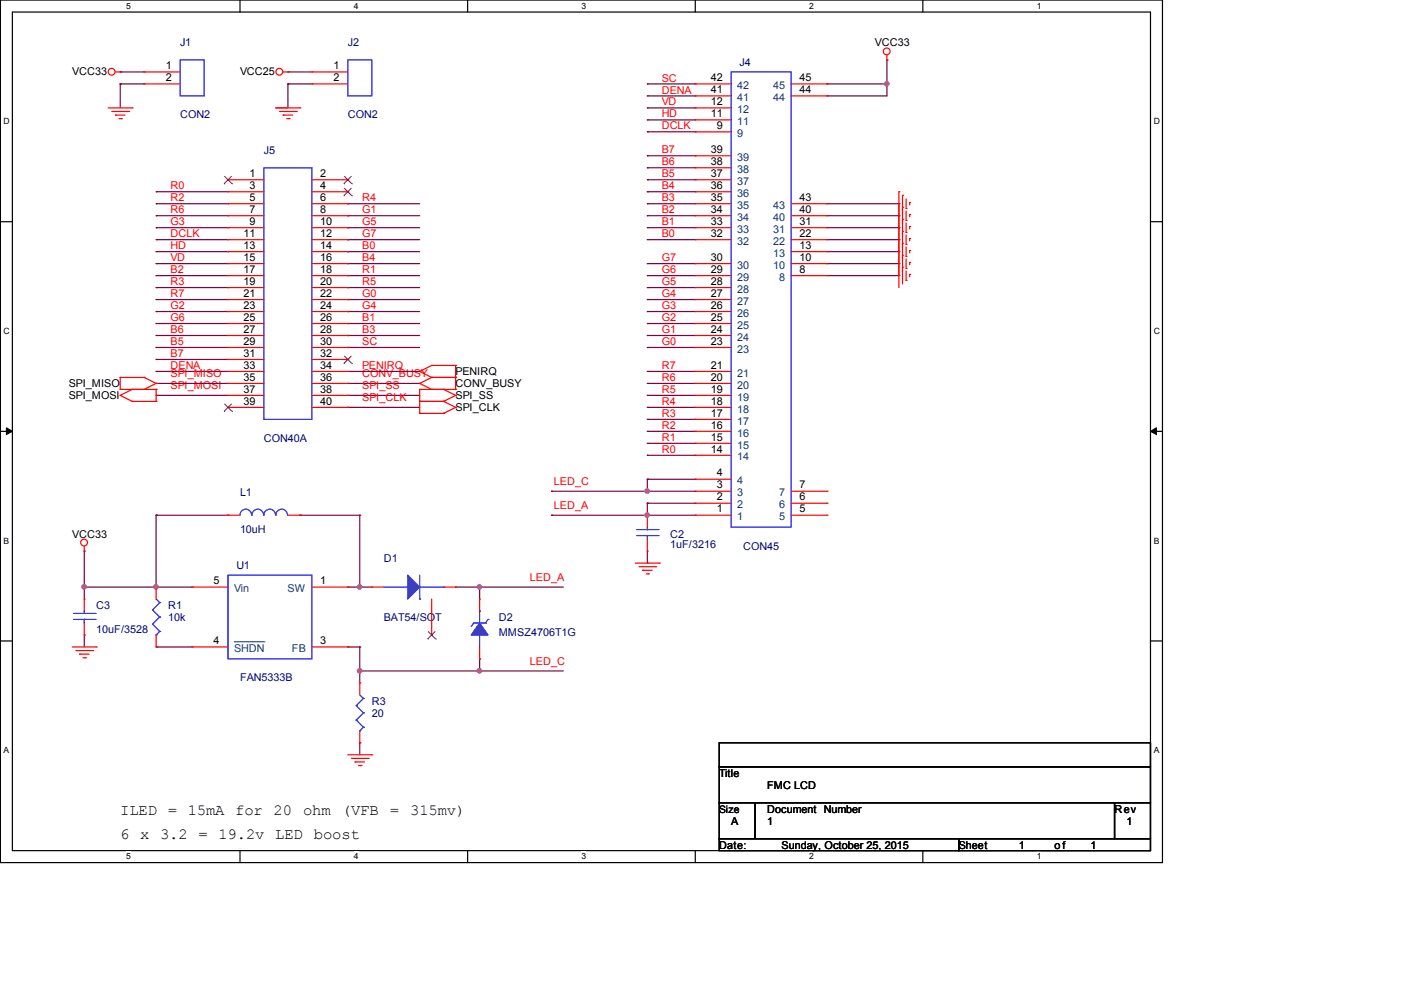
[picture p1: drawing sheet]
<svg xmlns="http://www.w3.org/2000/svg" width="297mm" height="210mm" viewBox="0 0 297 210" stroke-linecap="round" stroke-linejoin="round" font-family="sans-serif">
<path d="M.1 0h246.4v182.9h-246.4zM2.6 2.6h241.3v177.8h-241.3z" fill="none" stroke="#000" stroke-width=".25"/>
<g fill="#fff">
<path d="M26.8 .3h.9v1.9h-.9z"/>
<path d="M26.8 180.6h.9v2h-.9z"/>
</g>
<path d="M50.9 0v2.6M50.9 180.4v2.5" fill="none" stroke="#000" stroke-width=".25"/>
<g fill="#fff">
<path d="M75 .3h.9v1.9h-.9z"/>
<path d="M75 180.6h.9v2h-.9z"/>
</g>
<path d="M99.1 0v2.6M99.1 180.4v2.5" fill="none" stroke="#000" stroke-width=".25"/>
<g fill="#fff">
<path d="M123.3 .3h.9v1.9h-.9z"/>
<path d="M123.3 180.6h.9v2h-.9z"/>
</g>
<path d="M147.4 0v2.6M147.4 180.4v2.5" fill="none" stroke="#000" stroke-width=".25"/>
<g fill="#fff">
<path d="M171.5 .3h1v1.9h-1z"/>
<path d="M171.5 180.6h1v2h-1z"/>
</g>
<path d="M195.7 0v2.6M195.7 180.4v2.5" fill="none" stroke="#000" stroke-width=".25"/>
<g fill="#fff">
<path d="M219.8 .3h.9v1.9h-.9z"/>
<path d="M219.8 180.6h.9v2h-.9z"/>
<path d="M.8 24.7h1.1v2h-1.1z"/>
<path d="M244.6 24.7h1.2v2h-1.2z"/>
<path d="M.8 69.2h1.1v1.9h-1.1z"/>
<path d="M244.6 69.2h1.2v1.9h-1.2z"/>
</g>
<path d="M.1 47h2.5M243.9 47h2.6" fill="none" stroke="#000" stroke-width=".25"/>
<g fill="#fff">
<path d="M.8 113.6h1.1v2h-1.1z"/>
<path d="M244.6 113.6h1.1v2h-1.1z"/>
</g>
<path d="M.1 91.5h2.5M243.9 91.5h2.6" fill="none" stroke="#000" stroke-width=".25"/>
<path d="M1.4 90.7l1.2 .8-1.2 .6zM243.9 91.5l1.3-.8v1.4z" fill="#000" stroke="#000" stroke-width=".21"/>
<g fill="#fff">
<path d="M.8 158.1h1v1.9h-1z"/>
<path d="M244.6 158.1h1v1.9h-1z"/>
</g>
<path d="M.1 135.9h2.5M243.9 135.9h2.6M152.5 157.5h91.4v5.1h-91.4zM152.5 162.6h91.4v7.6h-91.4zM152.5 170.2h7.6v7.6h-7.6zM152.5 177.8h50.8v2.6h-50.8zM160.1 170.2h76.2v7.6h-76.2zM203.3 177.8h40.6v2.6h-40.6zM236.3 170.2h7.6v7.6h-7.6z" fill="none" stroke="#000" stroke-width=".25"/>
<g fill="none" stroke="#800040" stroke-width=".25">
<path d="M25.5 17.8h.1M25.5 15.3h.1M25.5 17.8h5.1M25.5 17.8v5.1M25.5 15.3h5.1M61 17.8h.1M61 15.3h.1M61 17.8h5.1M61 17.8v5.1h-2.5M61 15.3h5.1M137.2 17.8h.1M137.2 17.8h10.2"/>
<path d="M175.3 17.8h.1M175.3 17.8h12.7M188 12.7h.1M188 17.8h.1M188 12.7v7.6h-12.7M58.5 22.9h.1M137.2 20.3h.1M137.2 33h.1M137.2 35.6h.1M137.2 38.1h.1M137.2 22.9h.1M137.2 25.4h.1"/>
<path d="M137.2 28h.1M137.2 20.3h10.2M137.2 33h10.2M137.2 35.6h10.2M137.2 38.1h10.2M137.2 22.9h10.2M137.2 25.4h10.2M137.2 28h10.2M175.3 20.3h.1M33.1 58.4h.1M33.1 55.9h.1M33.1 53.4h.1"/>
<path d="M33.1 50.8h.1M33.1 43.2h.1M33.1 48.3h.1M33.1 45.7h.1M33.1 40.7h.1M33.1 43.2h15.2M33.1 50.8h15.2M33.1 45.7h15.2M33.1 40.7h15.2M33.1 48.3h15.2M33.1 58.4h15.2M33.1 55.9h15.2"/>
<path d="M33.1 53.4h15.2M73.7 55.9h.1M73.7 58.4h.1M73.7 53.4h.1M73.7 50.8h.1M73.7 48.3h.1M73.7 45.7h.1M73.7 43.2h.1M73.7 43.2h15.3M73.7 50.8h15.3M73.7 45.7h15.3M73.7 48.3h15.3"/>
<path d="M73.7 58.4h15.3M73.7 55.9h15.3M73.7 53.4h15.3M137.2 40.7h.1M137.2 43.2h.1M137.2 45.7h.1M137.2 48.3h.1M137.2 50.8h.1M137.2 58.4h.1M137.2 55.9h.1M137.2 43.2h10.2M137.2 50.8h10.2"/>
<path d="M137.2 45.7h10.2M137.2 40.7h10.2M137.2 48.3h10.2M137.2 58.4h10.2M137.2 55.9h10.2M175.3 43.2h15.3M175.3 50.8h15.3M175.3 45.7h15.3M175.3 48.3h15.3M175.3 58.4h15.3M175.3 55.9h15.3M175.3 53.4h15.3"/>
<path d="M190.6 43.2h.1M190.6 50.8h.1M190.6 45.7h.1M190.6 58.4h.1M190.6 55.9h.1M190.6 53.4h.1M190.6 48.3h.1M33.1 66.1h.1M33.1 76.2h.1M33.1 68.6h.1M33.1 71.1h.1M33.1 63.5h.1"/>
<path d="M33.1 61h.1M33.1 78.8h.1M33.1 73.7h.1M33.1 66.1h15.2M33.1 63.5h15.2M33.1 61h15.2M33.1 73.7h15.2M33.1 71.1h15.2M33.1 68.6h15.2M33.1 78.8h15.2M33.1 76.2h15.2M73.7 61h.1"/>
<path d="M73.7 68.6h.1M73.7 71.1h.1M73.7 73.7h.1M73.7 66.1h.1M73.7 63.5h.1M73.7 66.1h15.3M73.7 63.5h15.3M73.7 61h15.3M73.7 73.7h15.3M73.7 71.1h15.3M73.7 68.6h15.3M73.7 78.8h15.3"/>
<path d="M89 78.8h.1M137.2 66.1h.1M137.2 63.5h.1M137.2 61h.1M137.2 73.7h.1M137.2 71.1h.1M137.2 68.6h.1M137.2 78.8h.1M137.2 66.1h10.2M137.2 63.5h10.2M137.2 61h10.2M137.2 73.7h10.2"/>
<path d="M137.2 71.1h10.2M137.2 68.6h10.2M137.2 78.8h10.2M33.1 83.8h.1M33.1 81.3h.1M33.1 81.3h15.2M33.1 83.8h15.2M73.7 81.3h.1M73.7 83.8h.1M73.7 86.4h.1M73.7 81.3h15.3M73.7 86.4h15.3"/>
<path d="M73.7 83.8h15.3M137.2 81.3h.1M137.2 88.9h.1M137.2 86.4h.1M137.2 83.8h.1M137.2 96.5h.1M137.2 94h.1M137.2 91.5h.1M137.2 81.3h10.2M137.2 88.9h10.2M137.2 86.4h10.2M137.2 83.8h10.2"/>
<path d="M137.2 96.5h10.2M137.2 94h10.2M137.2 91.5h10.2M17.9 116.9h.1M17.9 116.9v10.1M33.1 109.2h.1M33.1 109.2h15.2M33.1 109.2v15.3M63.6 109.2h.1M63.6 109.2h12.7M76.3 109.2h.1M76.3 109.2v15.3"/>
<path d="M116.9 109.2h.1M116.9 104.2h.1M116.9 104.2h30.5M116.9 109.2h30.5M137.2 101.6h.1M137.2 104.2h.1M137.2 106.7h.1M137.2 109.2h.1M137.2 119.4h.1M137.2 101.6h10.2M137.2 106.7h10.2M137.2 101.6v2.6"/>
<path d="M137.2 106.7v2.5M137.2 116.9v2.5M17.9 124.5h.1M17.9 134.6h.1M17.9 124.5h22.8M17.9 134.6v2.6M33.1 124.5h.1M33.1 137.2h.1M33.1 137.2h7.6M73.7 124.5h.1M73.7 137.2h.1M73.7 124.5h5.1"/>
<path d="M73.7 137.2h2.6M76.3 137.2h.1M76.3 124.5h.1M76.3 137.2v7.6M96.6 124.5h.1M96.6 124.5h22.9M101.7 139.7h.1M101.7 124.5h.1M101.7 124.5v2.5M101.7 139.7v2.6M76.3 157.5h.1M76.3 142.3h.1"/>
<path d="M76.3 157.5v2.5M76.3 142.3h43.2M101.7 142.3h.1"/>
</g>
<g fill="#f0f" stroke="#f0f" stroke-width=".25">
<circle cx="188" cy="17.8" r=".47"/>
<circle cx="17.8" cy="124.4" r=".47"/>
<circle cx="101.6" cy="124.4" r=".47"/>
<circle cx="76.2" cy="142.2" r=".47"/>
<circle cx="33.1" cy="124.4" r=".47"/>
<circle cx="76.2" cy="124.4" r=".47"/>
<circle cx="137.2" cy="109.2" r=".47"/>
<circle cx="137.2" cy="104.1" r=".47"/>
<circle cx="101.6" cy="142.2" r=".47"/>
</g>
<g fill="none" stroke="#f00" stroke-width=".25">
<path d="M24.5 15.3h1M25.5 15.3h.1M30.6 15.3h.1M30.6 17.8h.1M30.6 15.3h7.6M30.6 17.8h7.6M60 15.3h1M61 15.3h.1M66.1 15.3h.1M66.1 17.8h.1M66.1 15.3h7.6M66.1 17.8h7.6"/>
<path d="M147.4 17.8h.1M147.4 17.8h7.6M167.7 17.8h7.6M175.3 17.8h.1M188 12.7h.1M188 11.7v1M22.9 22.9h5.1M23.7 23.6h3.6M24.5 24.4h.1M24.5 24.4h2M25.2 25.2h.5M25.7 25.2h.1"/>
<path d="M27.3 23.6h.1M28 22.9h.1M48.3 38.1h.1M48.3 38.1h7.7M58.5 22.9h5.1M59.3 23.6h3.5M60 24.4h.1M60 24.4h2.1M60.8 25.2h.5M61.3 25.2h.1M62.8 23.6h.1M63.6 22.9h.1"/>
<path d="M66.1 38.1h7.6M73.7 38.1h.1M147.4 28h.1M147.4 25.4h.1M147.4 22.9h.1M147.4 38.1h.1M147.4 35.6h.1M147.4 33h.1M147.4 20.3h.1M147.4 22.9h7.6M147.4 38.1h7.6M147.4 28h7.6"/>
<path d="M147.4 25.4h7.6M147.4 35.6h7.6M147.4 33h7.6M147.4 20.3h7.6M167.7 20.3h7.6M175.3 20.3h.1M48.3 40.7h.1M48.3 43.2h.1M48.3 45.7h.1M48.3 48.3h.1M48.3 50.8h.1M48.3 53.4h.1"/>
<path d="M48.3 55.9h.1M48.3 58.4h.1M48.3 40.7h7.7M48.3 43.2h7.7M48.3 45.7h7.7M48.3 48.3h7.7M48.3 50.8h7.7M48.3 53.4h7.7M48.3 55.9h7.7M48.3 58.4h7.7M66.1 40.7h7.6M66.1 43.2h7.6"/>
<path d="M66.1 45.7h7.6M66.1 48.3h7.6M66.1 50.8h7.6M66.1 53.4h7.6M66.1 55.9h7.6M66.1 58.4h7.6M73.7 40.7h.1M73.7 43.2h.1M73.7 45.7h.1M73.7 48.3h.1M73.7 50.8h.1M73.7 53.4h.1"/>
<path d="M73.7 55.9h.1M73.7 58.4h.1M147.4 58.4h.1M147.4 55.9h.1M147.4 50.8h.1M147.4 48.3h.1M147.4 45.7h.1M147.4 43.2h.1M147.4 40.7h.1M147.4 40.7h7.6M147.4 43.2h7.6M147.4 45.7h7.6"/>
<path d="M147.4 48.3h7.6M147.4 50.8h7.6M147.4 55.9h7.6M147.4 58.4h7.6M167.7 43.2h7.6M167.7 45.7h7.6M167.7 48.3h7.6M167.7 50.8h7.6M167.7 53.4h7.6M167.7 55.9h7.6M167.7 58.4h7.6M175.3 58.4h.1"/>
<path d="M175.3 55.9h.1M175.3 53.4h.1M175.3 50.8h.1M175.3 48.3h.1M175.3 45.7h.1M175.3 43.2h.1M190.6 40.7h.1M190.6 43.2h.1M190.6 45.7h.1M190.6 48.3h.1M190.6 50.8h.1M190.6 53.4h.1"/>
<path d="M190.6 55.9h.1M190.6 40.7v20.3M191.3 41.4h.1M191.3 44h.1M191.3 46.5h.1M191.3 49h.1M191.3 51.6h.1M191.3 54.1h.1M191.3 56.7h.1M191.3 41.4v18.8M192.1 44.2h.1M192.1 46.8h.1"/>
<path d="M192.1 49.3h.1M192.1 51.8h.1M192.1 54.4h.1M192.1 56.9h.1M192.1 59.5h.1M192.1 42.2v2M192.1 44.7v2.1M192.1 47.3v2M192.1 49.8v2M192.1 52.3v2.1M192.1 54.9v2M192.1 57.4v2.1"/>
<path d="M192.9 42.9h.1M192.9 45.5h.1M192.9 48h.1M192.9 50.6h.1M192.9 53.1h.1M192.9 55.6h.1M192.9 58.2h.1M192.9 42.9v.5M192.9 45.5v.5M192.9 48v.5M192.9 50.6v.5M192.9 53.1v.5"/>
<path d="M192.9 55.6v.5M192.9 58.2v.5M48.3 61h.1M48.3 63.5h.1M48.3 66.1h.1M48.3 68.6h.1M48.3 71.1h.1M48.3 73.7h.1M48.3 76.2h.1M48.3 78.8h.1M48.3 61h7.7M48.3 63.5h7.7"/>
<path d="M48.3 66.1h7.7M48.3 68.6h7.7M48.3 71.1h7.7M48.3 73.7h7.7M48.3 76.2h7.7M48.3 78.8h7.7M66.1 61h7.6M66.1 63.5h7.6M66.1 66.1h7.6M66.1 68.6h7.6M66.1 71.1h7.6M66.1 73.7h7.6"/>
<path d="M66.1 76.2h7.6M66.1 78.8h7.6M73.7 61h.1M73.7 63.5h.1M73.7 66.1h.1M73.7 68.6h.1M73.7 71.1h.1M73.7 73.7h.1M73.7 76.2h.1M73.7 78.8h.1M89 78.8h.1M89 78.8l2.5 1.2"/>
<path d="M91.5 77.5h.1M91.5 77.5l-2.5 1.3M91.5 77.5h5.1M96.6 77.5h.1M96.6 77.5v5.1M147.4 78.8h.1M147.4 73.7h.1M147.4 71.1h.1M147.4 68.6h.1M147.4 66.1h.1M147.4 63.5h.1M147.4 61h.1"/>
<path d="M147.4 61h7.6M147.4 63.5h7.6M147.4 66.1h7.6M147.4 68.6h7.6M147.4 71.1h7.6M147.4 73.7h7.6M147.4 78.8h7.6M25.5 82.6h.1M25.5 80h.1M25.5 83.8h.1M25.5 80h5.1M25.5 82.6h7.6"/>
<path d="M25.5 80v2.6M25.5 83.8l2.5 1.3M28 82.6h.1M28 85.1h.1M28 85.1h5.1M28 82.6l-2.5 1.2M30.6 82.6h.1M30.6 80h.1M30.6 80l2.5 1.3M33.1 81.3h.1M33.1 82.6h.1M33.1 85.1h.1"/>
<path d="M33.1 81.3l-2.5 1.3M33.1 82.6v2.5M48.3 81.3h.1M48.3 83.8h.1M48.3 86.4h.1M48.3 81.3h7.7M48.3 83.8h7.7M48.3 86.4h7.7M66.1 81.3h7.6M66.1 83.8h7.6M66.1 86.4h7.6M73.7 81.3h.1"/>
<path d="M73.7 83.8h.1M73.7 86.4h.1M89 81.3h.1M89 85.1h.1M89 82.6h.1M89 87.6h.1M89 82.6h7.6M89 81.3l2.5 1.3M89 85.1h5.1M89 82.6v5M89 87.6h5.1M91.5 80h.1"/>
<path d="M91.5 82.6h.1M91.5 80l-2.5 1.3M91.5 80h5.1M94.1 85.1h.1M94.1 82.6h.1M94.1 87.6h.1M94.1 82.6l2.5 1.2M94.1 85.1l2.5 1.3M96.6 80h.1M96.6 82.6h.1M96.6 83.8h.1M96.6 86.4h.1"/>
<path d="M96.6 83.8l-2.5 1.3M96.6 86.4l-2.5 1.2M147.4 96.5h.1M147.4 94h.1M147.4 91.5h.1M147.4 88.9h.1M147.4 86.4h.1M147.4 83.8h.1M147.4 81.3h.1M147.4 81.3h7.6M147.4 83.8h7.6M147.4 86.4h7.6"/>
<path d="M147.4 96.5h7.6M147.4 94h7.6M147.4 91.5h7.6M147.4 88.9h7.6M17.9 116.9h.1M17.9 115.8v1.1M48.3 109.2h.1M48.3 109.2h2.6M61 109.2h2.6M63.6 109.2h.1M134.7 119.4h5.1M137.2 109.2h.1"/>
<path d="M137.2 116.9h.1M137.2 109.2v2.6M137.2 114.3v2.6M139.8 119.4h.1M147.4 109.2h.1M147.4 106.7h.1M147.4 104.2h.1M147.4 101.6h.1M147.4 109.2h7.6M147.4 106.7h7.6M147.4 104.2h7.6M147.4 101.6h7.6"/>
<path d="M167.7 109.2h7.6M167.7 106.7h7.6M167.7 104.2h7.6M175.3 109.2h.1M175.3 106.7h.1M175.3 104.2h.1M15.3 137.2h5.1M16.1 137.9h3.5M16.8 138.7h.1M16.8 138.7h2.1M17.6 139.5h.5M17.9 127h.1"/>
<path d="M17.9 134.6h.1M17.9 127v2.6M17.9 132.1v2.5M18.1 139.5h.1M19.6 137.9h.1M20.4 137.2h.1M33.1 124.5h.1M33.1 137.2h.1M33.1 124.5v2.5M33.1 134.6v2.6M40.7 137.2h.1M40.7 124.5h.1"/>
<path d="M40.7 137.2h7.6M40.7 124.5h7.6M66.1 137.2h7.6M66.1 124.5h7.6M73.7 124.5h.1M73.7 137.2h.1M78.8 124.5h.1M78.8 124.5h2.6M91.5 134.6h.1M91.5 127v7.6M94.1 124.5h2.5M96.6 124.5h.1"/>
<path d="M101.7 139.7h.1M101.7 127h.1M101.7 127v2.6M101.7 137.2v2.5M135.5 120.2h3.5M136.2 120.9h.1M136.2 120.9h2.1M137 121.7h.5M137.5 121.7h.1M139 120.2h.1M76.3 144.8h.1M76.3 157.5h.1"/>
<path d="M76.3 144.8v2.5M76.3 155v2.5M73.7 160h5.1M74.5 160.8h3.6M75.3 161.6h.1M75.3 161.6h2M76 162.3h.5M76.5 162.3h.1M78.1 160.8h.1M78.8 160h.1"/>
<circle cx="23.7" cy="15.2" r=".72"/>
<circle cx="59.2" cy="15.2" r=".72"/>
<circle cx="188" cy="10.9" r=".72"/>
<circle cx="17.8" cy="115" r=".72"/>
</g>
<g fill="none" stroke="#00f" stroke-width=".25">
<path d="M38.2 12.7h5.1v7.6h-5.1zM73.7 12.7h5.1v7.6h-5.1zM155 15.3h12.7v96.5h-12.7zM56 35.6h10.1v53.3h-10.1zM53.3 109.2a1.23 1.23 0 0 0-1.2-1.2 1.23 1.23 0 0 0-1.2 1.2M55.9 109.2a1.23 1.23 0 0 0-1.3-1.2 1.23 1.23 0 0 0-1.2 1.2M58.4 109.2a1.23 1.23 0 0 0-1.2-1.2 1.23 1.23 0 0 0-1.2 1.2M61 109.2a1.23 1.23 0 0 0-1.3-1.2 1.23 1.23 0 0 0-1.2 1.2M135 113.6h4.5M135 112.3h4.5M137.2 112.3h.1M137.2 113.6h.1"/>
<path d="M137.2 111.8v.5M137.2 113.6v.7M139.5 113.6h.1M139.5 112.3h.1M15.6 131.3h4.6M15.6 130.1h4.6M17.9 130.1h.1M17.9 131.3h.1M17.9 129.6v.5M17.9 131.3v.8M20.2 131.3h.1M20.2 130.1h.1"/>
<path d="M32.3 129.3h.1M32.3 132.3h.1M32.3 129.3l1.6 1.5M32.3 132.3l1.6 1.6M33.1 134.6h.1M33.1 127l.8 .8M33.9 127.8h.1M33.9 130.8h.1M33.9 133.9h.1M33.9 127.8l-1.6 1.5M33.9 130.8l-1.6 1.5M33.9 133.9l-.8 .7"/>
<path d="M48.3 121.9h17.8v17.8h-17.8zM81.4 124.5h5M86.4 124.5h.1M89 127h.1M89 121.9v5.1M89 124.5h5.1M94.1 124.5h.1M100.4 132.1h.1M100.4 132.1l-.5 .8M100.4 132.1h2.6M101.7 134.6h.1M101.7 129.6h.1"/>
<path d="M101.7 129.6v2.5M101.7 134.6v2.6M103 132.1h.1M103.5 131.3h.1M103.5 131.3l-.5 .8M75.5 149.6h.1M75.5 152.7h.1M75.5 149.6l1.5 1.5M75.5 152.7l1.5 1.5M76.3 155h.1M76.3 147.3l.7 .8M77 148.1h.1"/>
<path d="M77 151.1h.1M77 154.2h.1M77 148.1l-1.5 1.5M77 151.1l-1.5 1.6M77 154.2l-.7 .8"/>
</g>
<g fill="none" stroke="#804000" stroke-width=".21">
<path d="M47.5 39h.1M47.6 37.4l1.6 1.6M49.1 37.4l-1.6 1.6M49.2 39h.1M72.9 39h.1M73 37.4l1.6 1.6M73 39.9l1.6 1.6M74.5 37.4l-1.6 1.6M74.5 39.9l-1.6 1.6M74.6 39h.1M72.9 41.5h.1M74.6 41.5h.1"/>
<path d="M72.9 77.1h.1M73 75.5l1.6 1.6M74.5 75.5l-1.6 1.6M74.6 77.1h.1M47.5 87.2h.1M47.6 85.6l1.6 1.6M49.1 85.6l-1.6 1.6M49.2 87.2h.1M90.7 135.5h.1M90.8 133.9l1.6 1.6M92.3 133.9l-1.6 1.6M92.4 135.5h.1"/>
</g>
<g fill="#00f" stroke="#00f" stroke-width=".25">
<path d="M86.4 121.9l2.6 2.6-2.6 2.5z"/>
<path d="M101.7 132.1l1.8 2.5h-3.6z" fill-rule="evenodd"/>
</g>
<path d="M49.6 136.1h6.4M56 136.1h.1" fill="none" stroke="#004080" stroke-width=".21"/>
<g font-size="3.3">
<text x="25.5" y="172.8">ILED = 15mA for 20</text>
<text x="64.3" y="172.8">ohm</text>
<text x="72.5" y="172.8">(VFB</text>
<text x="82.6" y="172.8">=</text>
<text x="87" y="172.8">315mv)</text>
<text x="25.5" y="177.9">6 x 3.2 = 19.2v LED</text>
<text x="66.6" y="177.9">boost</text>
</g>
<g font-size="2.3" fill="#000080">
<text x="38.2" y="9.8">J1</text>
<text x="73.7" y="9.8">J2</text>
<text x="156.8" y="13.9">J4</text>
<text x="38.2" y="25.1">CON2</text>
<text x="73.7" y="25.1">CON2</text>
<text x="56" y="32.7">J5</text>
<text x="56" y="93.7">CON40A</text>
<text x="50.9" y="105.1">L1</text>
<text x="50.9" y="113">10uH</text>
<text x="142.1" y="114">C2</text>
<text x="81.4" y="119.1">D1</text>
<text x="142.1" y="116.3">1uF/3216</text>
<text x="157.6" y="116.5">CON45</text>
<text x="50.1" y="120.6">U1</text>
<text x="20.4" y="129.2">C3</text>
<text x="35.6" y="129.2">R1</text>
<text x="35.6" y="131.8">10k</text>
<text x="81.4" y="131.8">BAT54/SOT</text>
<text x="105.7" y="131.8">D2</text>
<text x="20.4" y="134.3">10uF/3528</text>
<text x="105.7" y="134.8">MMSZ4706T1G</text>
<text x="50.9" y="144.5">FAN5333B</text>
<text x="78.8" y="149.5">R3</text>
<text x="78.8" y="152.1">20</text>
</g>
<g font-size="2.3">
<text x="185.5" y="9.8">VCC33</text>
<text x="15.3" y="15.9">VCC33</text>
<text x="35.1" y="14.7">1</text>
<text x="35.1" y="17.2">2</text>
<text x="50.9" y="15.9">VCC25</text>
<text x="70.7" y="14.7">1</text>
<text x="70.7" y="17.2">2</text>
<text x="150.7" y="17.2">42</text>
<text x="169.5" y="17.2">45</text>
<text x="150.7" y="22.3">12</text>
<text x="150.7" y="19.7">41</text>
<text x="169.5" y="19.7">44</text>
<text x="150.7" y="24.8">11</text>
<text x="152" y="27.4">9</text>
<text x="150.7" y="35">38</text>
<text x="150.7" y="32.4">39</text>
<text x="52.9" y="37.5">1</text>
<text x="52.9" y="40.1">3</text>
<text x="67.9" y="37.5">2</text>
<text x="67.9" y="40.1">4</text>
<text x="150.7" y="40.1">36</text>
<text x="150.7" y="37.5">37</text>
<text x="52.9" y="42.6">5</text>
<text x="52.9" y="45.1">7</text>
<text x="52.9" y="47.7">9</text>
<text x="67.9" y="42.6">6</text>
<text x="67.9" y="45.1">8</text>
<text x="67.9" y="47.7">10</text>
<text x="150.7" y="47.7">33</text>
<text x="150.7" y="45.1">34</text>
<text x="150.7" y="42.6">35</text>
<text x="169.5" y="47.7">31</text>
<text x="169.5" y="45.1">40</text>
<text x="169.5" y="42.6">43</text>
<text x="51.6" y="50.2">11</text>
<text x="51.6" y="52.8">13</text>
<text x="67.9" y="50.2">12</text>
<text x="67.9" y="52.8">14</text>
<text x="150.7" y="50.2">32</text>
<text x="169.5" y="52.8">13</text>
<text x="169.5" y="50.2">22</text>
<text x="51.6" y="55.3">15</text>
<text x="51.6" y="57.8">17</text>
<text x="67.9" y="55.3">16</text>
<text x="67.9" y="57.8">18</text>
<text x="150.7" y="57.8">29</text>
<text x="150.7" y="55.3">30</text>
<text x="169.5" y="57.8">8</text>
<text x="169.5" y="55.3">10</text>
<text x="51.6" y="60.4">19</text>
<text x="51.6" y="62.9">21</text>
<text x="51.6" y="65.5">23</text>
<text x="67.9" y="60.4">20</text>
<text x="67.9" y="62.9">22</text>
<text x="67.9" y="65.5">24</text>
<text x="150.7" y="65.5">26</text>
<text x="150.7" y="62.9">27</text>
<text x="150.7" y="60.4">28</text>
<text x="51.6" y="68">25</text>
<text x="51.6" y="70.5">27</text>
<text x="67.9" y="68">26</text>
<text x="67.9" y="70.5">28</text>
<text x="150.7" y="70.5">24</text>
<text x="150.7" y="68">25</text>
<text x="51.6" y="73.1">29</text>
<text x="51.6" y="75.6">31</text>
<text x="67.9" y="73.1">30</text>
<text x="67.9" y="75.6">32</text>
<text x="150.7" y="73.1">23</text>
<text x="14.6" y="82">SPI_MISO</text>
<text x="51.6" y="78.2">33</text>
<text x="51.6" y="80.7">35</text>
<text x="51.6" y="83.2">37</text>
<text x="67.9" y="78.2">34</text>
<text x="67.9" y="80.7">36</text>
<text x="67.9" y="83.2">38</text>
<text x="96.6" y="82">CONV_BUSY</text>
<text x="96.6" y="79.4">PENIRQ</text>
<text x="150.7" y="83.2">19</text>
<text x="150.7" y="80.7">20</text>
<text x="150.7" y="78.2">21</text>
<text x="14.6" y="84.5">SPI_MOSI</text>
<text x="51.6" y="85.8">39</text>
<text x="67.9" y="85.8">40</text>
<text x="96.6" y="84.5">SPI_SS</text>
<text x="96.6" y="87.1">SPI_CLK</text>
<text x="150.7" y="88.3">17</text>
<text x="150.7" y="85.8">18</text>
<text x="150.7" y="95.9">14</text>
<text x="150.7" y="93.4">15</text>
<text x="150.7" y="90.9">16</text>
<text x="152" y="101">4</text>
<text x="152" y="106.1">2</text>
<text x="152" y="103.6">3</text>
<text x="169.5" y="106.1">6</text>
<text x="169.5" y="103.6">7</text>
<text x="15.3" y="114">VCC33</text>
<text x="152" y="108.6">1</text>
<text x="169.5" y="108.6">5</text>
<text x="45.3" y="123.9">5</text>
<text x="67.9" y="123.9">1</text>
<text x="45.3" y="136.6">4</text>
<text x="67.9" y="136.6">3</text>
<text x="152.5" y="164.8">Title</text>
<text x="162.6" y="167.3">FMC LCD</text>
<text x="162.6" y="172.4">Document Number</text>
<text x="236.3" y="172.4">Rev</text>
<text x="155" y="174.9">A</text>
<text x="162.6" y="174.9">1</text>
<text x="238.8" y="174.9">1</text>
<text x="152.5" y="180">Date:</text>
<text x="165.7" y="180">Sunday, October 25, 2015</text>
<text x="203.3" y="180">Sheet</text>
<text x="216" y="180">1</text>
<text x="223.6" y="180">o f</text>
<text x="231.2" y="180">1</text>
</g>
<g font-size="2.3" fill="#f00">
<text x="140.3" y="17.3">SC</text>
<text x="140.3" y="19.8">DENA</text>
<text x="140.3" y="22.4">VD</text>
<text x="140.3" y="24.9">HD</text>
<text x="140.3" y="27.4">DCLK</text>
<text x="140.3" y="32.5">B7</text>
<text x="140.3" y="35.1">B6</text>
<text x="36.2" y="40.1">R0</text>
<text x="140.3" y="37.6">B5</text>
<text x="140.3" y="40.1">B4</text>
<text x="36.2" y="42.7">R2</text>
<text x="36.2" y="47.8">G3</text>
<text x="36.2" y="45.2">R6</text>
<text x="76.8" y="47.8">G5</text>
<text x="76.8" y="45.2">G1</text>
<text x="76.8" y="42.7">R4</text>
<text x="140.3" y="42.7">B3</text>
<text x="140.3" y="45.2">B2</text>
<text x="140.3" y="47.8">B1</text>
<text x="36.2" y="52.8">HD</text>
<text x="36.2" y="50.3">DCLK</text>
<text x="76.8" y="52.8">B0</text>
<text x="76.8" y="50.3">G7</text>
<text x="140.3" y="50.3">B0</text>
<text x="36.2" y="57.9">B2</text>
<text x="36.2" y="55.4">VD</text>
<text x="76.8" y="55.4">B4</text>
<text x="76.8" y="57.9">R1</text>
<text x="140.3" y="57.9">G6</text>
<text x="140.3" y="55.4">G7</text>
<text x="36.2" y="65.5">G2</text>
<text x="36.2" y="63">R7</text>
<text x="36.2" y="60.5">R3</text>
<text x="76.8" y="60.5">R5</text>
<text x="76.8" y="65.5">G4</text>
<text x="76.8" y="63">G0</text>
<text x="140.3" y="65.5">G3</text>
<text x="140.3" y="63">G4</text>
<text x="140.3" y="60.5">G5</text>
<text x="36.2" y="68.1">G6</text>
<text x="36.2" y="70.6">B6</text>
<text x="76.8" y="68.1">B1</text>
<text x="76.8" y="70.6">B3</text>
<text x="140.3" y="70.6">G1</text>
<text x="140.3" y="68.1">G2</text>
<text x="36.2" y="75.7">B7</text>
<text x="36.2" y="73.2">B5</text>
<text x="76.8" y="73.2">SC</text>
<text x="140.3" y="73.2">G0</text>
<text x="36.2" y="78.2">DENA</text>
<text x="36.2" y="82.5">SPI_MOSI</text>
<text x="36.2" y="79.9">SPI_MISO</text>
<text x="76.8" y="79.9">CONV_BUSY</text>
<text x="76.8" y="82.5">SPI_SS</text>
<text x="76.8" y="78.2">PENIRQ</text>
<text x="140.3" y="80.8">R6</text>
<text x="140.3" y="78.2">R7</text>
<text x="140.3" y="83.3">R5</text>
<text x="76.8" y="85">SPI_CLK</text>
<text x="140.3" y="88.4">R3</text>
<text x="140.3" y="85.9">R4</text>
<text x="140.3" y="93.5">R1</text>
<text x="140.3" y="90.9">R2</text>
<text x="140.3" y="96">R0</text>
<text x="117.4" y="107.9">LED_A</text>
<text x="117.4" y="102.8">LED_C</text>
<text x="112.4" y="123.1">LED_A</text>
<text x="112.4" y="140.9">LED_C</text>
</g>
<g font-size="2.3" fill="#004080">
<text x="156.3" y="24">12</text>
<text x="156.3" y="21.4">41</text>
<text x="156.3" y="18.9">42</text>
<text x="163.9" y="21.4">44</text>
<text x="163.9" y="18.9">45</text>
<text x="156.3" y="29.1">9</text>
<text x="156.3" y="26.5">11</text>
<text x="156.3" y="34.1">39</text>
<text x="156.3" y="41.8">36</text>
<text x="156.3" y="39.2">37</text>
<text x="156.3" y="36.7">38</text>
<text x="156.3" y="46.8">34</text>
<text x="156.3" y="44.3">35</text>
<text x="163.9" y="46.8">40</text>
<text x="163.9" y="44.3">43</text>
<text x="156.3" y="51.9">32</text>
<text x="156.3" y="49.4">33</text>
<text x="163.9" y="51.9">22</text>
<text x="163.9" y="49.4">31</text>
<text x="156.3" y="59.5">29</text>
<text x="156.3" y="57">30</text>
<text x="163.9" y="57">10</text>
<text x="163.9" y="54.5">13</text>
<text x="165.2" y="59.5">8</text>
<text x="156.3" y="64.6">27</text>
<text x="156.3" y="62.1">28</text>
<text x="156.3" y="69.7">25</text>
<text x="156.3" y="67.2">26</text>
<text x="156.3" y="74.8">23</text>
<text x="156.3" y="72.2">24</text>
<text x="156.3" y="82.4">20</text>
<text x="156.3" y="79.9">21</text>
<text x="156.3" y="87.5">18</text>
<text x="156.3" y="84.9">19</text>
<text x="156.3" y="95.1">15</text>
<text x="156.3" y="92.6">16</text>
<text x="156.3" y="90">17</text>
<text x="156.3" y="97.6">14</text>
<text x="156.3" y="107.8">2</text>
<text x="156.3" y="105.3">3</text>
<text x="156.3" y="102.7">4</text>
<text x="165.2" y="107.8">6</text>
<text x="165.2" y="105.3">7</text>
<text x="156.3" y="110.3">1</text>
<text x="165.2" y="110.3">5</text>
<text x="49.6" y="125.6">Vin</text>
<text x="61" y="125.6">SW</text>
<text x="49.6" y="138.3">SHDN</text>
<text x="61.9" y="138.3">FB</text>
</g>
<text font-size="2.2" x="152.5" y="172.3">Size</text>
<g font-size="1.8">
<text x="26.8" y="1.9">5</text>
<text x="75" y="1.9">4</text>
<text x="123.3" y="1.9">3</text>
<text x="171.5" y="1.9">2</text>
<text x="219.8" y="1.9">1</text>
<text x=".8" y="26.3">D</text>
<text x="244.6" y="26.3">D</text>
<text x=".8" y="70.8">C</text>
<text x="244.6" y="70.8">C</text>
<text x=".8" y="115.2">B</text>
<text x="244.6" y="115.2">B</text>
<text x=".8" y="159.7">A</text>
<text x="244.6" y="159.7">A</text>
<text x="26.8" y="182.2">5</text>
<text x="75" y="182.2">4</text>
<text x="123.3" y="182.2">3</text>
<text x="171.5" y="182.2">2</text>
<text x="219.8" y="182.2">1</text>
</g>
</svg>
